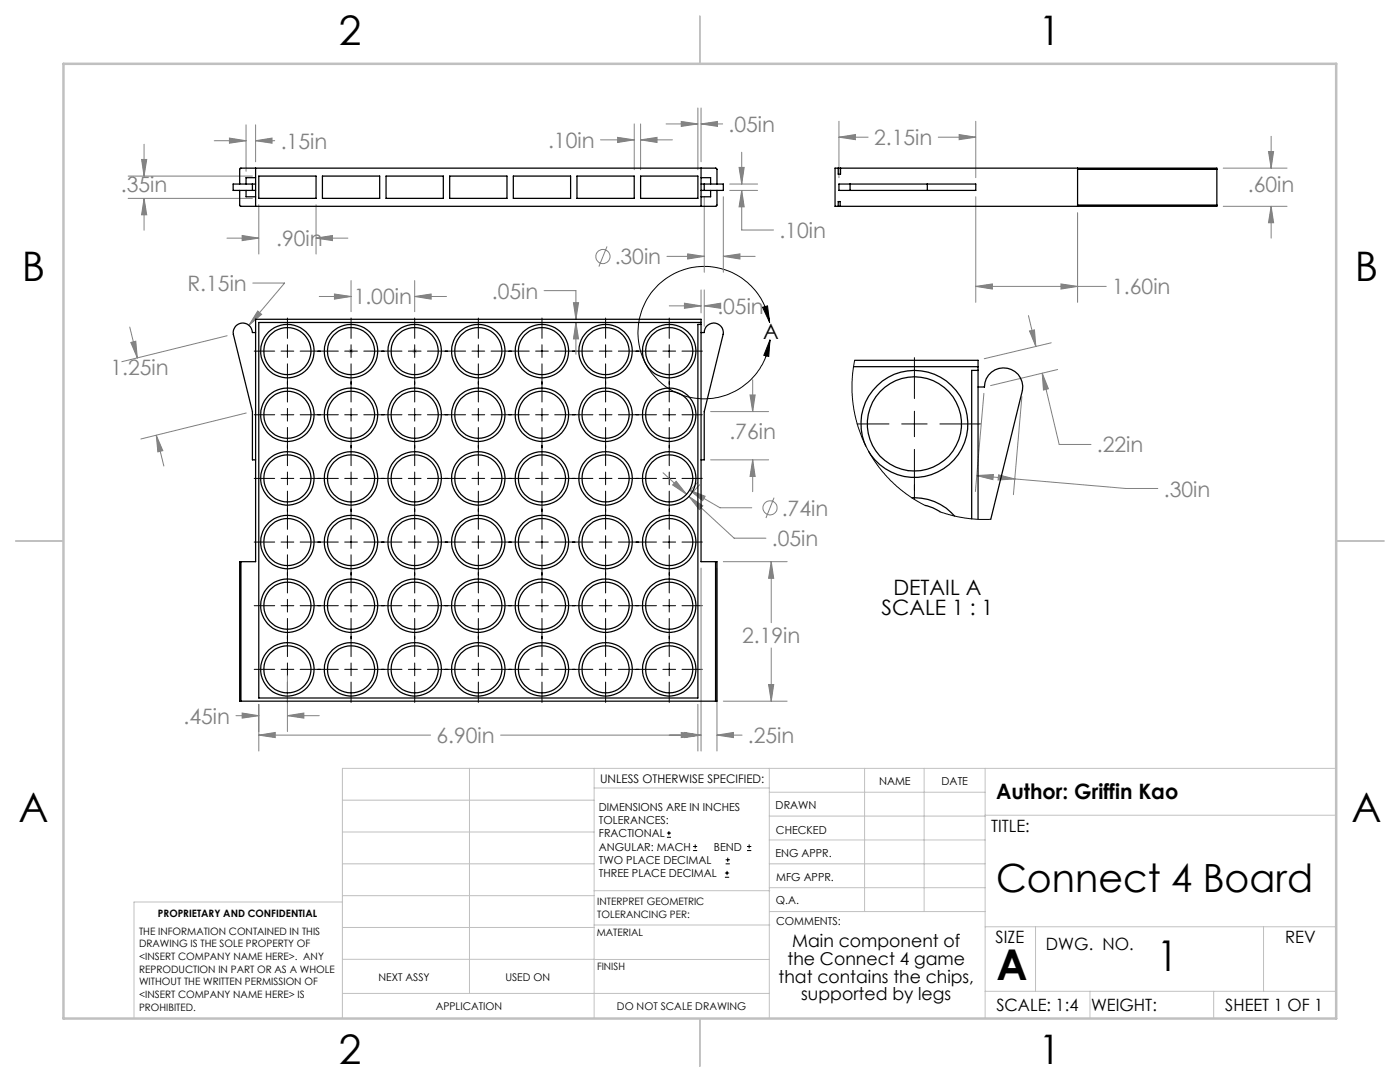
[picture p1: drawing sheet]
<svg xmlns="http://www.w3.org/2000/svg" width="279mm" height="216mm" viewBox="0 0 279 216" stroke-linecap="round" stroke-linejoin="round" font-family="sans-serif">
<g fill="none" stroke="#808080" stroke-width=".2">
<path d="M25.6 39.6h24.8M25.6 35.1h24.8M28.3 31.8h1l-.5 3.3zM28.8 39.6l.5 3.3h-1zM28.8 28.8v6.3M28.8 39.6v6.3M42.8 28.1h6.3M45.8 27.6l3.3 .5-3.3 .5zM49.1 24.9v9.3M51 28.1l3.3-.5v1zM51 24.9v7.4M51 28.1h3.8"/>
<path d="M119.8 27.9h6.8M123.3 27.4l3.3 .5-3.3 .5zM126.6 24.7v9.2M127.8 27.9l3.3-.5v1zM127.8 24.7v9.2M127.8 27.9h6.4M132.9 24.7h6.4M136 24.2l3.3 .5-3.3 .5zM139.3 21.6v12.3M139.9 24.7l3.3-.5v1zM139.9 21.6v10.7M139.9 24.7h4.3"/>
<path d="M140.5 39.3v15M144.4 39.3v15M145.6 38h5.6M145.6 36.7h5.6M147.5 33.4h1l-.5 3.3zM148 38l.5 3.3h-1zM148 38v7.9h6.4M148 30.4v6.3M167.4 27.4l3.3-.6v1.1zM167.4 24.2v11.3M167.4 27.4h5.8M187.3 27.4h7.4"/>
<path d="M191.4 26.8l3.3 .6-3.3 .5zM194.7 24.2v11.3M194.7 39.3v21M244.1 33.5h12.8M253.2 30.2h1l-.5 3.3zM253.7 27.2v6.3M45.3 47.5h6.3M48.3 47l3.3 .5-3.3 .5zM50.4 56.5h6.4l-7.1 8.4M51.6 40.9v9.8M63.1 47.5l3.3-.5v1zM63.1 40.9v9.8"/>
<path d="M63.1 47.5h6.3M63.7 59.2h6.4M66.7 58.7l3.4 .5-3.4 .5zM70.1 56v6.2M82.8 59.2l3.2-.5v1zM82.8 56v6.2M82.8 59.2h6.3M108.6 58h6.3v5.7M121.1 49.2l-1.6 4M133.1 51.2h7.4M137.2 50.7l3.3 .5-3.3 .5zM139.9 57.9v4.5"/>
<path d="M140.5 57.9v7.2M144.4 51.2l3.3-.5v1zM144.4 51.2h6.3M194.7 57.1l3.3-.4v1zM194.7 57.1h26.1M211.7 56.7l3.4 .4-3.4 .6zM215.1 42.4v17.9M244.1 41.2h12.8M253.7 41.2l.5 3.2h-1zM253.7 41.2v6.3M25.9 65.3l1.5 6.1M26.1 68.3l1-.2 .3 3.3z"/>
<path d="M45.3 67l-21 5.2M51.4 62.1l.8 .6-2.5 2.2zM114.4 60.4h1.1l-.6 3.3zM114.9 64.3l.6 3.3h-1.1zM114.9 64.3v6.4M133.6 61h6.3M136.6 60.5l3.3 .5-3.3 .5zM140.5 61l3.3-.5v1zM140.5 61h1.5M149.7 78.8h1l-.5 3.3zM150.2 75.8v6.3M196.4 78.5l-1.7 19.6"/>
<path d="M203.9 79.1l-1.7 19.6M205.2 63l1.5 6.1M205.5 66l.9-.2 .3 3.3zM208 74.5l1.2 3.1-1 .2zM208 74.5l3.4 14.2h6.3M209.8 68.4l-13.4 3.2M211.1 73.7l-13.4 3.2M31.2 86.9l1.3 3-1 .3zM31.2 86.9l1.5 6.1M49.1 82.4l-21 5.2M132.3 94.3l4.7 4.3M134.9 96l2.1 2.6-2.8-1.8z"/>
<path d="M137.5 99.1l2.8 1.8-.7 .8zM137.5 99.1l9 8.3h6.4M137.6 97.8l3.1 1.2-.5 .9zM137.6 97.8l6.1 3.5h6.3M139.2 96.3l-1.3 1.4M139.6 96.7l-1.3 1.4M141.8 82.1h11.6M141.8 91.8h11.6M150.2 91.8l.5 3.3h-1zM150.2 91.8v6.3M154.5 99.3l-1.6 4.1M194.9 94.9l3.4-.2-.1 1z"/>
<path d="M194.9 94.9l7.6 .7M199.3 94.8l3.2 .8-3.3 .2zM202.5 95.6l22.2 1.9h6.4M139.9 113.3v36.6M143.1 113.3v36.6M144.4 112.1h12.7M153.9 112.1l.5 3.3h-1zM153.9 112.1v12.1M57.4 134.8v11.2M144.4 139.9h12.7M153.4 136.6h1l-.5 3.3zM153.9 129.3v10.6"/>
<path d="M47.1 142.8h4.5M48.3 142.3l3.3 .5-3.3 .5zM51.6 146.7l3.3-.5v1zM51.6 140.5v9.4M51.6 146.7h34.3M57.4 142.8l3.2-.5v1zM57.4 142.8h6.3M99.9 146.7h40M136 146.2l3.3 .5-3.3 .5zM136.6 146.2l3.3 .5-3.3 .5zM139.3 140.5v9.4M143.1 146.7l3.3-.5v1z"/>
<path d="M143.1 146.7h5"/>
<circle cx="120.3" cy="51.2" r="1.41"/>
<circle cx="153.7" cy="101.3" r="1.41"/>
</g>
<g fill="none" stroke="#000" stroke-width=".2">
<path d="M50.7 70.1h4.1M56.1 70.1h2.5M57.4 63.5v4M57.4 68.8v2.5M57.4 72.6v7.6M59.9 70.1h7.6M68.8 70.1h2.5M70.1 63.5v4M70.1 68.8v2.5M70.1 72.6v7.6M72.6 70.1h7.6M81.5 70.1h2.5"/>
<path d="M82.8 63.5v4M82.8 68.8v2.5M82.8 72.6v7.6M85.3 70.1h7.6M94.2 70.1h2.5M95.5 63.5v4M95.5 68.8v2.5M95.5 72.6v7.6M98 70.1h7.6M106.9 70.1h2.5M108.2 63.5v4M108.2 68.8v2.5"/>
<path d="M108.2 72.6v7.6M110.7 70.1h7.6M119.6 70.1h2.5M120.9 63.5v4M120.9 68.8v2.5M120.9 72.6v7.6M123.4 70.1h7.6M132.3 70.1h2.5M133.6 63.5v4M133.6 68.8v2.5M133.6 72.6v7.6M136.1 70.1h4.1"/>
<path d="M152.2 61.3l1-.3 .4 3.3zM153.6 64.3a13.2 13.2 0 0 0-20.4-9 13.2 13.2 0 0 0 .5 22.3 13.2 13.2 0 0 0 20-9.8M153.7 67.8l-.3 3.3-1-.2zM182.5 71.4v8.1M50.7 82.8h4.1M50.7 95.5h4.1M56.1 82.8h2.5M56.1 95.5h2.5M57.4 81.5v2.5M57.4 85.3v7.6M57.4 94.2v2.5M57.4 98v7.6"/>
<path d="M59.9 82.8h7.6M59.9 95.5h7.6M68.8 82.8h2.5M68.8 95.5h2.5M70.1 81.5v2.5M70.1 85.3v7.6M70.1 94.2v2.5M70.1 98v7.6M72.6 82.8h7.6M72.6 95.5h7.6M81.5 82.8h2.5M81.5 95.5h2.5"/>
<path d="M82.8 81.5v2.5M82.8 85.3v7.6M82.8 94.2v2.5M82.8 98v7.6M85.3 82.8h7.6M85.3 95.5h7.6M94.2 82.8h2.5M94.2 95.5h2.5M95.5 81.5v2.5M95.5 85.3v7.6M95.5 94.2v2.5M95.5 98v7.6"/>
<path d="M98 82.8h7.6M98 95.5h7.6M106.9 82.8h2.5M106.9 95.5h2.5M108.2 81.5v2.5M108.2 85.3v7.6M108.2 94.2v2.5M108.2 98v7.6M110.7 82.8h7.6M110.7 95.5h7.6M119.6 82.8h2.5M119.6 95.5h2.5"/>
<path d="M120.9 81.5v2.5M120.9 85.3v7.6M120.9 94.2v2.5M120.9 98v7.6M123.4 82.8h7.6M123.4 95.5h7.6M132.3 82.8h2.5M132.3 95.5h2.5M133.6 81.5v2.5M133.6 85.3v7.6M133.6 94.2v2.5M133.6 98v7.6"/>
<path d="M136.1 82.8h4.1M136.1 95.5h4.1M171.1 84.6h6.3M180 84.6h5M182.5 82.1v5M182.5 89.7v10M187.6 84.6h8.1M50.7 108.2h4.1M56.1 108.2h2.5M57.4 106.9v2.5M57.4 110.7v7.6M57.4 119.6v2.5"/>
<path d="M59.9 108.2h7.6M68.8 108.2h2.5M70.1 106.9v2.5M70.1 110.7v7.6M70.1 119.6v2.5M72.6 108.2h7.6M81.5 108.2h2.5M82.8 106.9v2.5M82.8 110.7v7.6M82.8 119.6v2.5M85.3 108.2h7.6M94.2 108.2h2.5"/>
<path d="M95.5 106.9v2.5M95.5 110.7v7.6M95.5 119.6v2.5M98 108.2h7.6M106.9 108.2h2.5M108.2 106.9v2.5M108.2 110.7v7.6M108.2 119.6v2.5M110.7 108.2h7.6M119.6 108.2h2.5M120.9 106.9v2.5M120.9 110.7v7.6"/>
<path d="M120.9 119.6v2.5M123.4 108.2h7.6M132.3 108.2h2.5M133.6 106.9v2.5M133.6 110.7v7.6M133.6 119.6v2.5M136.1 108.2h4.1M50.7 133.6h4.1M50.7 120.9h4.1M56.1 133.6h2.5M56.1 120.9h2.5M57.4 123.4v7.6"/>
<path d="M57.4 132.3v2.5M57.4 136.1v4.1M59.9 133.6h7.6M59.9 120.9h7.6M68.8 133.6h2.5M68.8 120.9h2.5M70.1 123.4v7.6M70.1 132.3v2.5M70.1 136.1v4.1M72.6 133.6h7.6M72.6 120.9h7.6M81.5 133.6h2.5"/>
<path d="M81.5 120.9h2.5M82.8 123.4v7.6M82.8 132.3v2.5M82.8 136.1v4.1M85.3 133.6h7.6M85.3 120.9h7.6M94.2 133.6h2.5M94.2 120.9h2.5M95.5 123.4v7.6M95.5 132.3v2.5M95.5 136.1v4.1M98 133.6h7.6"/>
<path d="M98 120.9h7.6M106.9 133.6h2.5M106.9 120.9h2.5M108.2 123.4v7.6M108.2 132.3v2.5M108.2 136.1v4.1M110.7 133.6h7.6M110.7 120.9h7.6M119.6 133.6h2.5M119.6 120.9h2.5M120.9 123.4v7.6M120.9 132.3v2.5"/>
<path d="M120.9 136.1v4.1M123.4 133.6h7.6M123.4 120.9h7.6M132.3 133.6h2.5M132.3 120.9h2.5M133.6 123.4v7.6M133.6 132.3v2.5M133.6 136.1v4.1M136.1 133.6h4.1M136.1 120.9h4.1M133.1 167.1h.8M133.1 166.2h.8"/>
<path d="M133.5 165.8v.9M138.3 169.7h.8M138.3 168.9h.8M138.7 168.5v.8M144.7 175h.8M144.7 174.2h.8M144.8 172.4h.9M144.8 171.6h.9M145.1 173.8v.8M145.2 171.1v.9M149.1 169.7h.8M149.1 168.9h.8"/>
<path d="M149.5 168.5v.8"/>
</g>
<g fill="none" stroke="#c0c0c0" stroke-width=".2">
<path d="M69.5 70.1h1.1M69.7 69.7l.7 .7M70.1 69.6v1M70.4 69.7l-.7 .7M82.2 70.1h1.1M82.4 69.7l.7 .7M82.8 69.6v1M83.1 69.7l-.7 .7M68.3 159.7h50.3M93.7 153.3v44.9M118.6 153.3v49.9M118.6 157.2h34.9"/>
<path d="M153.5 153.3v49.9M153.5 158.1h43.1M172.5 153.3v28.6M184.4 153.3v28.6M196.6 153.3v49.9M266.7 153.3h-198.4v49.9M68.3 178.7h50.3M68.3 172.4h50.3M68.3 166h50.3M68.3 180h-41.6v23.2M118.6 177.7h35M153.5 167.6h43.1"/>
<path d="M153.5 162.8h43.1M153.5 172.4h43.1M153.5 177.1h43.1M196.6 162.7h70.1M68.3 198.2h85.2M68.3 191.4l85.2 .1M68.3 185.1h50.3M118.6 184.6h35M153.6 181.9h43M196.6 197.8h70.1M196.6 184.9h70.1M206.7 184.9v12.9"/>
<path d="M217.5 197.8v5.4M242.2 197.8v5.4M252.2 184.9v12.9"/>
</g>
<path d="M139.7 3.2v9.5M3.1 107.9h9.6M266.7 107.9h9.5M139.7 203.2v9.6" fill="none" stroke="#c0c0c0" stroke-width=".25"/>
<path d="M12.7 12.7h254v190.5h-254z" fill="none" stroke="#c0c0c0" stroke-width=".5"/>
<path d="M152.2 61.3l1-.3 .4 3.3zM153.7 67.8l-.3 3.3-1-.2z" fill="#000"/>
<path d="M137.2 50.7l3.3 .5-3.3 .5zM144.4 51.2l3.3-.5v1zM63.1 47.5l3.3-.5v1zM48.3 47l3.3 .5-3.3 .5zM28.8 39.6l.5 3.3h-1zM28.3 31.8h1l-.5 3.3zM139.9 24.7l3.3-.5v1zM136 24.2l3.3 .5-3.3 .5zM127.8 27.9l3.3-.5v1zM123.3 27.4l3.3 .5-3.3 .5zM148 38l.5 3.3h-1zM147.5 33.4h1l-.5 3.3zM45.8 27.6l3.3 .5-3.3 .5zM51 28.1l3.3-.5v1zM51.6 146.7l3.3-.5v1zM136 146.2l3.3 .5-3.3 .5zM153.4 136.6h1l-.5 3.3zM153.9 112.1l.5 3.3h-1zM143.1 146.7l3.3-.5v1zM136.6 146.2l3.3 .5-3.3 .5zM51.4 62.1l-1.7 2.8 2.5-2.2zM26.1 68.3l1-.2 .3 3.3zM31.2 86.9l1.3 3-1 .3zM137.6 97.8l2.6 2.1 .5-.9zM149.7 78.8h1l-.5 3.3zM150.2 91.8l.5 3.3h-1zM140.5 61l3.3-.5v1zM136.6 60.5l3.3 .5-3.3 .5zM82.8 59.2l3.2-.5v1zM66.7 58.7l3.4 .5-3.4 .5zM134.9 96l2.1 2.6-2.8-1.8zM137.5 99.1l2.8 1.8-.7 .8zM114.9 64.3l.6 3.3h-1.1zM114.4 60.4h1.1l-.6 3.3zM57.4 142.8l3.2-.5v1zM48.3 142.3l3.3 .5-3.3 .5zM167.4 27.4l3.3-.6v1.1zM191.4 26.8l3.3 .6-3.3 .5zM253.2 30.2h1l-.5 3.3zM253.7 41.2l.5 3.2h-1zM194.7 57.1l3.3-.4v1zM211.7 56.7l3.4 .4-3.4 .6zM194.9 94.9l3.4-.2-.1 1zM199.3 94.8l3.2 .8-3.3 .2zM208 74.5l1.2 3.1-1 .2zM205.5 66l.9-.2 .3 3.3z" fill="#808080"/>
<g fill="none" stroke="#000" stroke-width=".25">
<path d="M47.8 36.7v-3l.2-.2h94.9l.2 .3v2.9M47.8 38v3l.2 .2h94.9l.2-.2v-3M49.1 38v1.3h1.9M50.4 36.7h-3.9v1.3h3.9M50.4 36.7v1.3M50.4 38h.6M50.4 36.7h.6M51 33.5v7.7M51 35.5h-1.9v1.2M51.6 35.1h11.5v4.5h-11.5zM64.3 35.1h11.5v4.5h-11.5zM77 35.1h11.5v4.5h-11.5z"/>
<path d="M89.7 35.1h11.5v4.5h-11.5zM102.4 35.1h11.5v4.5h-11.5zM115.1 35.1h11.5v4.5h-11.5zM127.8 35.1h11.5v4.5h-11.5zM139.9 33.5v7.7M139.9 38h.6M139.9 36.7h.6M139.9 35.5h1.9v1.2M140.5 36.7h3.9v1.3h-3.9M140.5 36.7v1.3M141.8 38v1.3h-1.9M167.3 33.5v1.2h.4v-1.2"/>
<path d="M169.7 36.7h-2.3v1.3h2.3M169.7 36.7h25v1.3h-25M169.7 36.7v1.3M185.1 36.7v1.3M215.1 33.5v.3M215.1 33.8h27.8M215.1 33.8v7.1M242.9 33.8v-.3h-76.2v7.7h76.2v-.3M242.9 33.8v7.1M167.3 41.2v-1h.4v1M215.1 40.9v.3M215.1 40.9h27.8"/>
<path d="M51 66.4h-.6a1.92 1.92 0 0 0-2.1-1.9 1.92 1.92 0 0 0-1.7 2.2l3.8 15.4v9.7h.6M139.9 66.4h.6a1.9 1.9 0 0 1 2.1-1.9 1.9 1.9 0 0 1 1.7 2.2l-3.8 15.4v9.7h-.6M139.9 64.3h-88.3v75h87.7v-74.6h.6M170.4 73.2h24.8M170.6 71.9h24.6v31.7M195.2 77.2h1.3a3.8 3.8 0 0 1 4.1-3.8 3.8 3.8 0 0 1 3.4 4.5l-6.3 25.7M195.2 73.9h-1.3v29.6M172.8 89a10.7 10.7 0 0 1 10.2-15.1 10.7 10.7 0 0 1 8.6 16.1 10.7 10.7 0 0 1-18.2 .1M182 99.3a10.4 10.4 0 0 1 8.5 3.7M48.1 112.1h-.3v27.8h.3M48.1 112.1h2.9v-48.4h88.9v48.4h2.9M48.1 112.1v27.8"/>
<path d="M142.8 112.1h.3v27.8h-.3M142.8 112.1v27.8M184.6 100.9a7.7 7.7 0 0 1 3 1.2M48.1 139.9h94.7"/>
<circle cx="57.3" cy="70.1" r="4.7"/>
<circle cx="57.4" cy="70.1" r="5.3"/>
<circle cx="70" cy="70.1" r="4.7"/>
<circle cx="70.1" cy="70.1" r="5.3"/>
<circle cx="82.7" cy="70.1" r="4.7"/>
<circle cx="82.8" cy="70.1" r="5.3"/>
<circle cx="95.4" cy="70.1" r="4.7"/>
<circle cx="95.5" cy="70.1" r="5.3"/>
<circle cx="108.1" cy="70.1" r="4.7"/>
<circle cx="108.2" cy="70.1" r="5.3"/>
<circle cx="120.8" cy="70.1" r="4.7"/>
<circle cx="120.9" cy="70.1" r="5.3"/>
<circle cx="133.5" cy="70.1" r="4.7"/>
<circle cx="133.6" cy="70.1" r="5.3"/>
<circle cx="57.3" cy="95.5" r="4.7"/>
<circle cx="57.3" cy="82.8" r="4.7"/>
<circle cx="57.4" cy="95.5" r="5.3"/>
<circle cx="57.4" cy="82.8" r="5.3"/>
<circle cx="70" cy="95.5" r="4.7"/>
<circle cx="70" cy="82.8" r="4.7"/>
<circle cx="70.1" cy="95.5" r="5.3"/>
<circle cx="70.1" cy="82.8" r="5.3"/>
<circle cx="82.7" cy="95.5" r="4.7"/>
<circle cx="82.7" cy="82.8" r="4.7"/>
<circle cx="82.8" cy="95.5" r="5.3"/>
<circle cx="82.8" cy="82.8" r="5.3"/>
<circle cx="95.4" cy="82.8" r="4.7"/>
<circle cx="95.4" cy="95.5" r="4.7"/>
<circle cx="95.5" cy="95.5" r="5.3"/>
<circle cx="95.5" cy="82.8" r="5.3"/>
<circle cx="108.1" cy="95.5" r="4.7"/>
<circle cx="108.1" cy="82.8" r="4.7"/>
<circle cx="108.2" cy="95.5" r="5.3"/>
<circle cx="108.2" cy="82.8" r="5.3"/>
<circle cx="120.8" cy="82.8" r="4.7"/>
<circle cx="120.8" cy="95.5" r="4.7"/>
<circle cx="120.9" cy="95.5" r="5.3"/>
<circle cx="120.9" cy="82.8" r="5.3"/>
<circle cx="133.5" cy="95.5" r="4.7"/>
<circle cx="133.5" cy="82.8" r="4.7"/>
<circle cx="133.6" cy="95.5" r="5.3"/>
<circle cx="133.6" cy="82.8" r="5.3"/>
<circle cx="182.5" cy="84.6" r="9.4"/>
<circle cx="57.3" cy="108.2" r="4.7"/>
<circle cx="57.4" cy="108.2" r="5.3"/>
<circle cx="70" cy="108.2" r="4.7"/>
<circle cx="70.1" cy="108.2" r="5.3"/>
<circle cx="82.7" cy="108.2" r="4.7"/>
<circle cx="82.8" cy="108.2" r="5.3"/>
<circle cx="95.4" cy="108.2" r="4.7"/>
<circle cx="95.5" cy="108.2" r="5.3"/>
<circle cx="108.1" cy="108.2" r="4.7"/>
<circle cx="108.2" cy="108.2" r="5.3"/>
<circle cx="120.8" cy="108.2" r="4.7"/>
<circle cx="120.9" cy="108.2" r="5.3"/>
<circle cx="133.5" cy="108.2" r="4.7"/>
<circle cx="133.6" cy="108.2" r="5.3"/>
<circle cx="57.3" cy="120.9" r="4.7"/>
<circle cx="57.3" cy="133.6" r="4.7"/>
<circle cx="57.4" cy="120.9" r="5.3"/>
<circle cx="57.4" cy="133.6" r="5.3"/>
<circle cx="70" cy="120.9" r="4.7"/>
<circle cx="70" cy="133.6" r="4.7"/>
<circle cx="70.1" cy="120.9" r="5.3"/>
<circle cx="70.1" cy="133.6" r="5.3"/>
<circle cx="82.7" cy="120.9" r="4.7"/>
<circle cx="82.7" cy="133.6" r="4.7"/>
<circle cx="82.8" cy="120.9" r="5.3"/>
<circle cx="82.8" cy="133.6" r="5.3"/>
<circle cx="95.4" cy="120.9" r="4.7"/>
<circle cx="95.4" cy="133.6" r="4.7"/>
<circle cx="95.5" cy="120.9" r="5.3"/>
<circle cx="95.5" cy="133.6" r="5.3"/>
<circle cx="108.1" cy="120.9" r="4.7"/>
<circle cx="108.1" cy="133.6" r="4.7"/>
<circle cx="108.2" cy="120.9" r="5.3"/>
<circle cx="108.2" cy="133.6" r="5.3"/>
<circle cx="120.8" cy="120.9" r="4.7"/>
<circle cx="120.8" cy="133.6" r="4.7"/>
<circle cx="120.9" cy="120.9" r="5.3"/>
<circle cx="120.9" cy="133.6" r="5.3"/>
<circle cx="133.5" cy="120.9" r="4.7"/>
<circle cx="133.5" cy="133.6" r="4.7"/>
<circle cx="133.6" cy="120.9" r="5.3"/>
<circle cx="133.6" cy="133.6" r="5.3"/>
</g>
<path d="M170.6 71.9l-.6 4.2v2.3l.3 2.4 .9 4.3 1.3 3.4 1 1.8 1.6 2.6 2.4 2.8 3 2.6 1.9 1.3 2.2 1.3M187.6 102.1l2.9 .9 2.2 .4 2.7 .2h2.3" fill="none" stroke="#000" stroke-width=".2"/>
<g font-size="8.5">
<text x="198.9" y="195.5">A</text>
<text x="230.9" y="193.8">1</text>
</g>
<g font-size="8.1">
<text x="67.6" y="8.9">2</text>
<text x="207.3" y="8.9">1</text>
<text x="4.4" y="56.2">B</text>
<text x="270.4" y="56.2">B</text>
<text x="3.7" y="164.1">A</text>
<text x="269.7" y="164.1">A</text>
<text x="67.6" y="212.4">2</text>
<text x="207.3" y="212.4">1</text>
</g>
<text font-size="7.8" x="198.8" y="177.9">Connect 4 Board</text>
<g font-size="4.2" fill="#808080">
<text x="56" y="29.7">.15in</text>
<text x="109.4" y="29.5">.10in</text>
<text x="145.4" y="26.3">.05in</text>
<text x="174.4" y="29">2.15in</text>
<text x="24.1" y="38.2">.35in</text>
<text x="249" y="38.2">.60in</text>
<text x="155.6" y="47.5">.10in</text>
<text x="55.1" y="49.1">.90in</text>
<text x="122.7" y="52.7">.30in</text>
<text x="37.4" y="58.1">R.15in</text>
<text x="98.1" y="59.6">.05in</text>
<text x="222" y="58.7">1.60in</text>
<text x="70.6" y="60.8">1.00in</text>
<text x="143.2" y="62.6">.05in</text>
<text x="22" y="74.8">1.25in</text>
<text x="145.6" y="87.5">.76in</text>
<text x="218.9" y="90.3">.22in</text>
<text x="232.3" y="99.1">.30in</text>
<text x="156" y="102.9">.74in</text>
<text x="154.1" y="109">.05in</text>
<text x="148.1" y="128.3">2.19in</text>
<text x="36.6" y="144.4">.45in</text>
<text x="87.1" y="148.3">6.90in</text>
<text x="149.3" y="148.3">.25in</text>
</g>
<g font-size="4.2">
<text x="152.3" y="67.6">A</text>
<text x="178.3" y="118.6">DETAIL A</text>
<text x="175.9" y="122.8">SCALE 1 : 1</text>
<text x="198.8" y="159.4">Author: Griffin Kao</text>
</g>
<g font-size="3.5">
<text x="158.1" y="189">Main component of</text>
<text x="155.4" y="196.1">that contains the chips,</text>
<text x="157.2" y="192.6">the Connect 4 game</text>
<text x="159.9" y="199.6">supported by legs</text>
</g>
<g font-size="3.4">
<text x="197.8" y="166">TITLE:</text>
<text x="198.7" y="188.1">SIZE</text>
<text x="208.7" y="189.5">DWG. NO.</text>
<text x="256.5" y="188.2">REV</text>
<text x="198.8" y="201.7">SCALE: 1:4</text>
<text x="217.7" y="201.8">WEIGHT:</text>
<text x="244.5" y="201.7">SHEET 1 OF 1</text>
</g>
<text font-size="2.4" x="119.8" y="156.2">UNLESS OTHERWISE SPECIFIED:</text>
<g font-size="2.2">
<text x="119.5" y="161.8">DIMENSIONS ARE IN INCHES</text>
<text x="154.8" y="161.4">DRAWN</text>
<text x="175.4" y="156.6">NAME</text>
<text x="187.9" y="156.7">DATE</text>
<text x="119.5" y="164.4">TOLERANCES:</text>
<text x="119.5" y="167.1">FRACTIONAL</text>
<text x="154.9" y="166.3">CHECKED</text>
<text x="119.5" y="169.7">ANGULAR: MACH</text>
<text x="119.5" y="172.4">TWO PLACE DECIMAL</text>
<text x="142.5" y="169.7">BEND</text>
<text x="154.8" y="171">ENG APPR.</text>
<text x="119.5" y="175">THREE PLACE DECIMAL</text>
<text x="154.9" y="175.7">MFG APPR.</text>
<text x="154.9" y="180.4">Q.A.</text>
<text x="154.9" y="184.6">COMMENTS:</text>
</g>
<g font-size="2.1">
<text x="75.5" y="195.7">NEXT ASSY</text>
<text x="100.9" y="195.7">USED ON</text>
<text x="86.9" y="201.5">APPLICATION</text>
<text x="123.1" y="201.6">DO NOT SCALE DRAWING</text>
</g>
<g font-size="2">
<text x="31.5" y="182.9">PROPRIETARY AND CONFIDENTIAL</text>
<text x="119.2" y="180.6">INTERPRET GEOMETRIC</text>
<text x="119.2" y="183.1">TOLERANCING PER:</text>
<text x="27.8" y="186.5">THE INFORMATION CONTAINED IN THIS</text>
<text x="27.8" y="189">DRAWING IS THE SOLE PROPERTY OF</text>
<text x="27.8" y="191.6">&lt;INSERT COMPANY NAME HERE&gt;. ANY</text>
<text x="119.1" y="186.7">MATERIAL</text>
<text x="27.8" y="194.1">REPRODUCTION IN PART OR AS A WHOLE</text>
<text x="27.8" y="196.6">WITHOUT THE WRITTEN PERMISSION OF</text>
<text x="119.1" y="193.5">FINISH</text>
<text x="27.8" y="199.1">&lt;INSERT COMPANY NAME HERE&gt; IS</text>
<text x="27.8" y="201.7">PROHIBITED.</text>
</g>
</svg>
